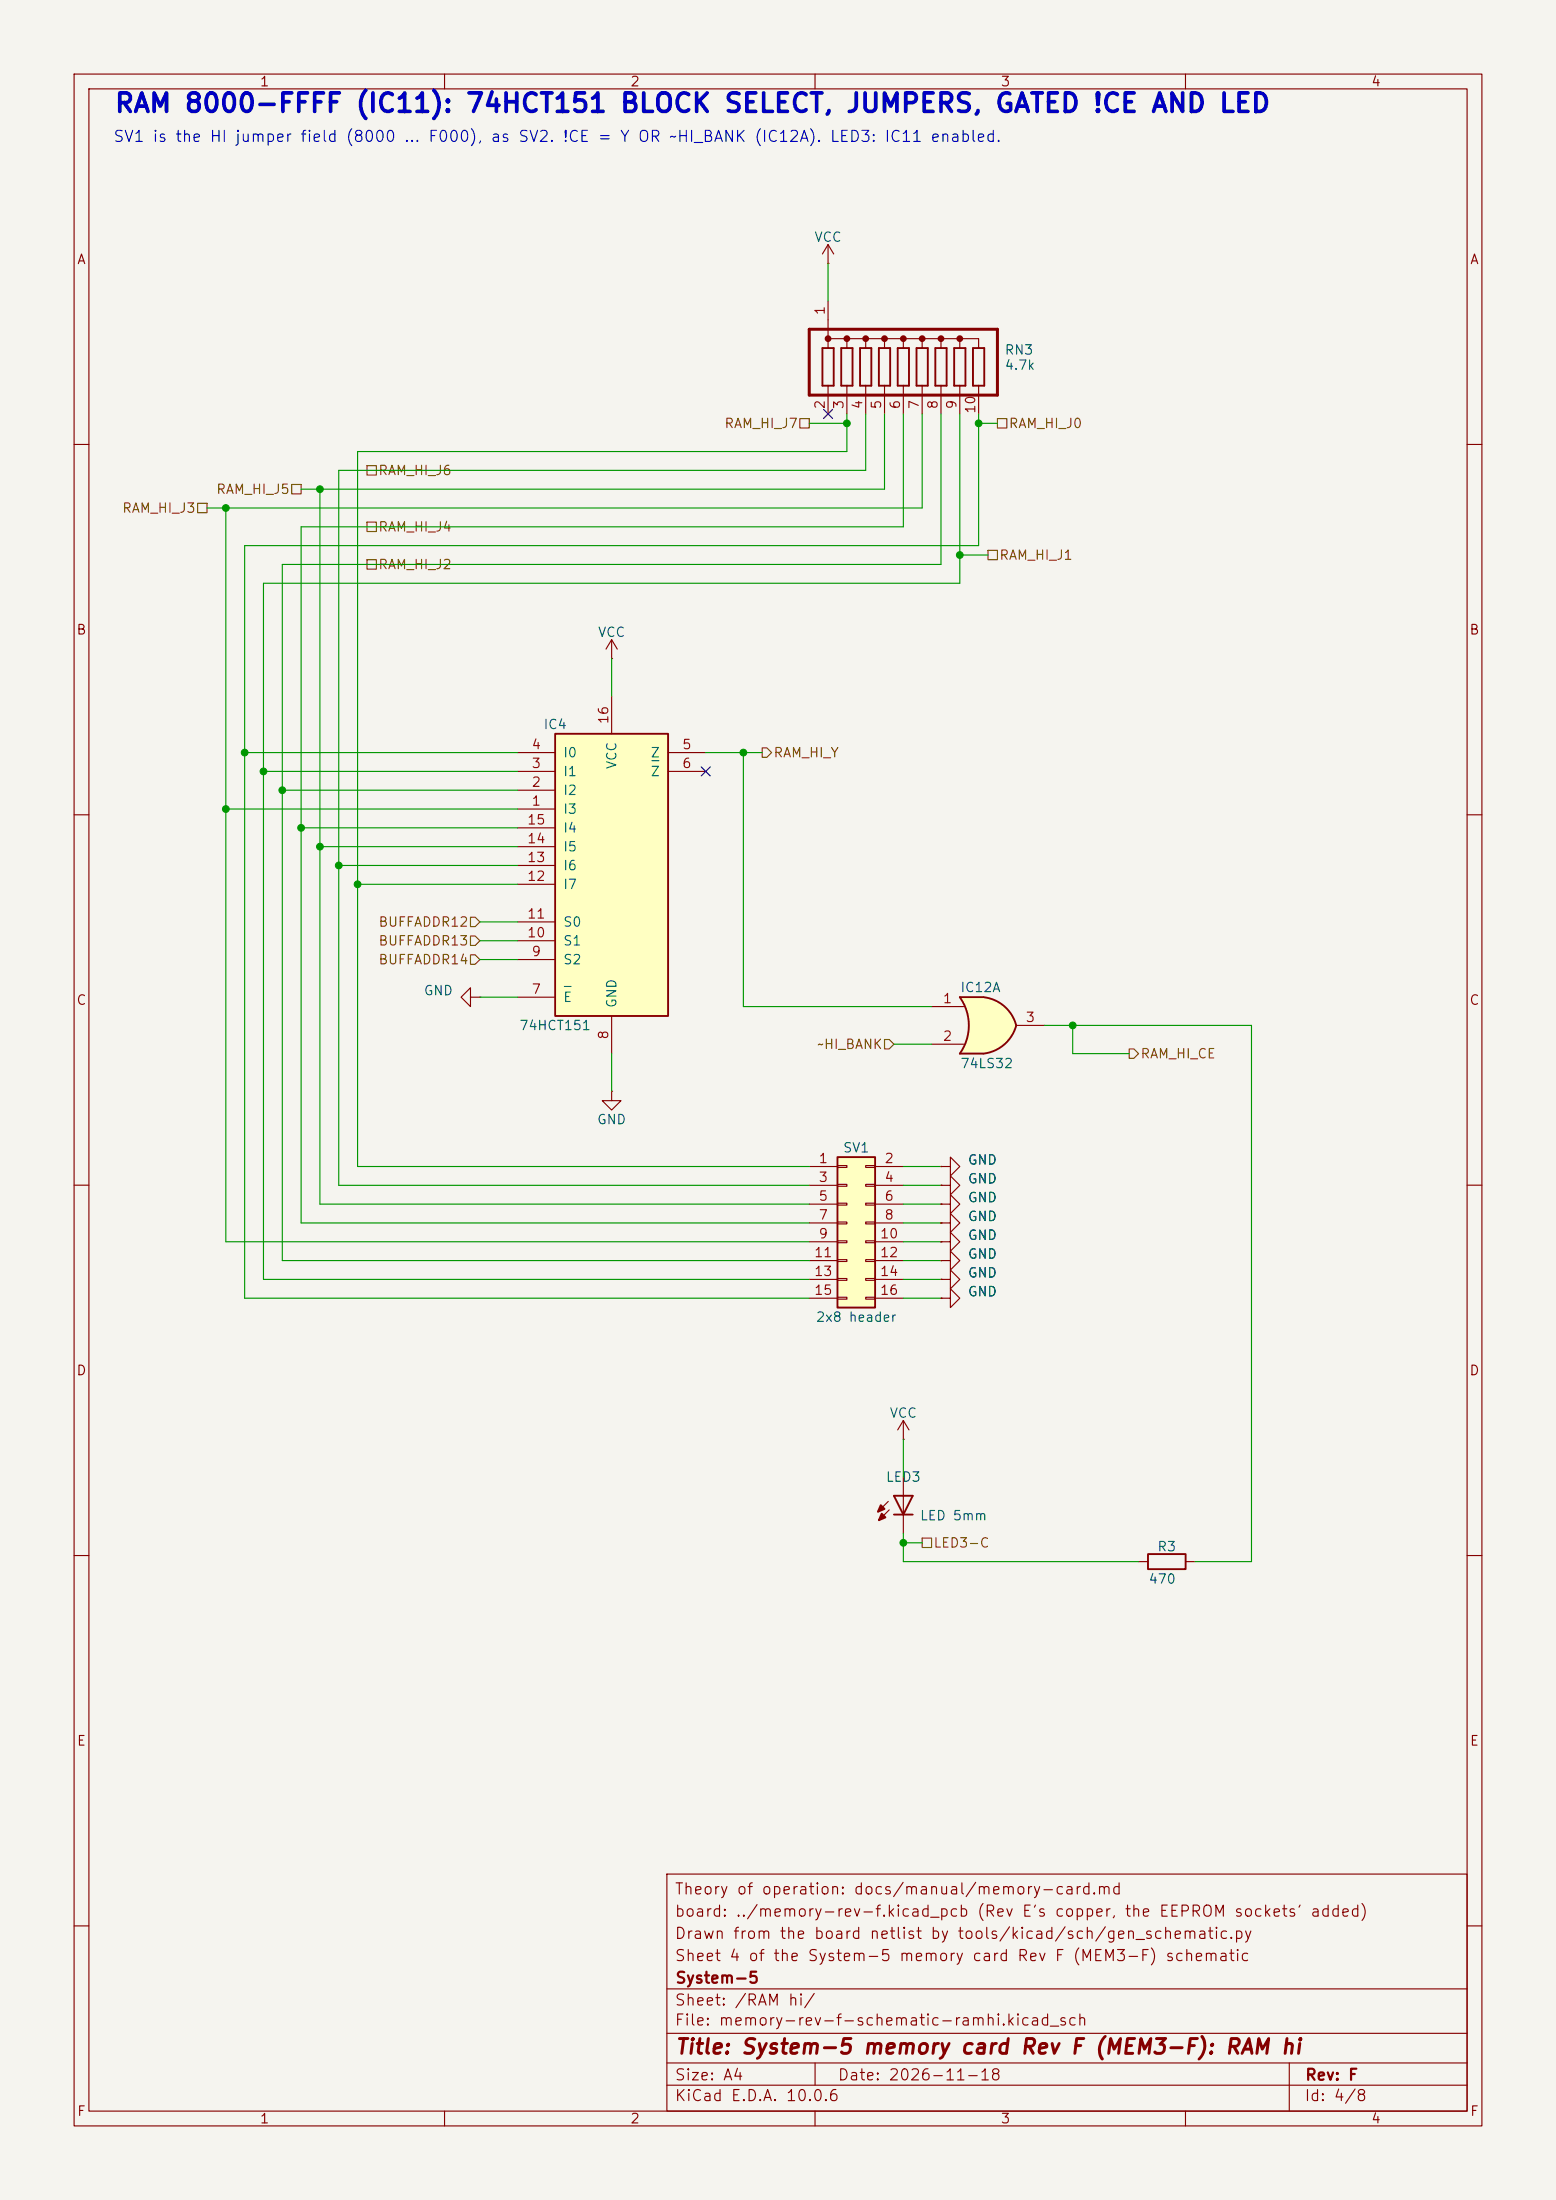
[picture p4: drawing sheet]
<svg xmlns="http://www.w3.org/2000/svg" width="210mm" height="297mm" viewBox="0 0 210 297" stroke-linecap="round" stroke-linejoin="round" font-family="sans-serif">
<path d="M0 0h210v297h-210z" fill="#f5f4ef" stroke="#f5f4ef" stroke-width=".13"/>
<g fill="none" stroke="#840000" stroke-width=".15">
<path d="M10 10h190v277h-190zM12 12h186v273h-186zM60 10v2M110 10v2M160 10v2M10 60h2M198 60h2M10 110h2M198 110h2M63.5 134.6v-1.2l-1.3 1.2 1.3 1.3v-1.3h1.3M64.8 134.6h.1M10 160h2"/>
<path d="M82.5 147.3v1.3h1.3l-1.3 1.3-1.2-1.3h1.2M82.5 147.3h.1M198 160h2M121.9 199.4v7.6M10 210h2M119.9 202.7l-1.4 1.4M120 203.8l-1.4 1.4M153.7 210.8h1.2M160 210.8h1.3M198 210h2M90 253h108v32h-108zM10 260h2"/>
<path d="M90 278.5h108M90 274.5h108M90 268.5h108M110 278.5v3M174 278.5v6.5M198 260h2M60 285v2M90 281.5h108M110 285v2M160 285v2"/>
</g>
<path d="M120.6 201.9h2.6l-1.3 2.6zM120.6 204.5h2.6M154.9 209.8h5.1v2h-5.1z" fill="none" stroke="#840000" stroke-width=".25"/>
<g fill="#840000" stroke="#840000" stroke-width=".25">
<path d="M118.9 203.2l.5 .5-.9 .4z"/>
<path d="M119 204.3l.5 .6-.9 .3z"/>
</g>
<path d="M113 156.2h5.1v20.3h-5.1z" fill="#ffffc2"/>
<path d="M113 156.2h5.1v20.3h-5.1z" fill="none" stroke="#840000" stroke-width=".25"/>
<g fill="none" stroke="#840000" stroke-width=".15">
<path d="M109.2 157.5h3.8M113 157.4h1.3v.2h-1.3zM113 159.9h1.3v.2h-1.3zM116.8 157.4h1.3v.2h-1.3zM116.8 159.9h1.3v.2h-1.3zM118.1 157.5h3.8M109.2 160h3.8M109.2 162.6h3.8M109.2 165.1h3.8M109.2 167.6h3.8M109.2 170.2h3.8M109.2 172.7h3.8"/>
<path d="M109.2 175.3h3.8M113 162.4h1.3v.3h-1.3zM113 165h1.3v.2h-1.3zM113 167.5h1.3v.3h-1.3zM113 170.1h1.3v.2h-1.3zM113 172.6h1.3v.2h-1.3zM113 175.1h1.3v.3h-1.3zM116.8 162.4h1.3v.3h-1.3zM116.8 165h1.3v.2h-1.3zM116.8 167.5h1.3v.3h-1.3zM116.8 170.1h1.3v.2h-1.3zM116.8 172.6h1.3v.2h-1.3z"/>
<path d="M116.8 175.1h1.3v.3h-1.3zM118.1 160h3.8M118.1 162.6h3.8M118.1 165.1h3.8M118.1 167.6h3.8M118.1 170.2h3.8M118.1 172.7h3.8M118.1 175.3h3.8"/>
</g>
<path d="M74.9 99.1h15.3v38.1h-15.3z" fill="#ffffc2"/>
<path d="M111 47h1.5v5.1h-1.5zM113.5 47h1.6v5.1h-1.6zM116.1 47h1.5v5.1h-1.5zM118.6 47h1.5v5.1h-1.5zM121.2 47h1.5v5.1h-1.5zM123.7 47h1.5v5.1h-1.5zM126.2 47h1.6v5.1h-1.6zM128.8 47h1.5v5.1h-1.5zM131.3 47h1.5v5.1h-1.5zM74.9 99.1h15.3v38.1h-15.3z" fill="none" stroke="#840000" stroke-width=".25"/>
<g fill="none" stroke="#840000" stroke-width=".15">
<path d="M111.8 35.6h.1M111.8 33l-.8 1.3M111.8 33l.7 1.3M111.8 33v2.6M111.8 40.6v6.4M111.8 52.1v3.8M111.8 45.7h20.3v1.3M114.3 45.7v1.3M114.3 52.1v3.8M116.8 45.7v1.3M116.8 52.1v3.8M119.4 45.7v1.3"/>
<path d="M119.4 52.1v3.8M121.9 45.7v1.3M121.9 52.1v3.8M124.5 45.7v1.3M124.5 52.1v3.8M127 45.7v1.3M127 52.1v3.8M129.5 45.7v1.3M129.5 52.1v3.8M132.1 52.1v3.8M82.5 88.9h.1M82.5 86.4v2.5"/>
<path d="M82.5 94v5.1M82.5 86.4l-.7 1.2M82.5 86.4l.8 1.2M69.8 109.2h5.1M69.8 106.7h5.1M69.8 104.1h5.1M69.8 101.6h5.1M69.8 119.4h5.1M69.8 116.8h5.1M69.8 114.3h5.1M69.8 111.8h5.1M90.2 104.1h5"/>
<path d="M90.2 101.6h5M69.8 134.6h5.1M69.8 129.5h5.1M69.8 127h5.1M69.8 124.5h5.1M82.5 137.2v5M127 157.5h1.3v-1.3l1.2 1.3-1.2 1.3v-1.3M127 157.5h.1M127 167.6h1.3v-1.2l1.2 1.2-1.2 1.3v-1.3M127 167.6h.1M127 165.1h1.3v-1.3l1.2 1.3-1.2 1.3v-1.3M127 165.1h.1"/>
<path d="M127 162.6h1.3v-1.3l1.2 1.3-1.2 1.2v-1.2M127 162.6h.1M127 160h1.3v-1.2l1.2 1.2-1.2 1.3v-1.3M127 160h.1M127 170.2h1.3v-1.3l1.2 1.3-1.2 1.3v-1.3M127 170.2h.1M127 175.3h1.3v-1.3l1.2 1.3-1.2 1.2v-1.2M127 175.3h.1M121.9 194.3h.1M121.9 191.8v2.5M121.9 191.8l-.7 1.2M121.9 191.8l.8 1.2"/>
</g>
<path d="M88 102.7h.9M76.2 133.2h.9" fill="none" stroke="#006464" stroke-width=".15"/>
<g fill="none" stroke="#840000" stroke-width=".41">
<path d="M109.2 44.5h25.4v8.8h-25.4z"/>
<circle cx="111.8" cy="45.7" r=".25"/>
<circle cx="114.3" cy="45.7" r=".25"/>
<circle cx="116.8" cy="45.7" r=".25"/>
<circle cx="119.4" cy="45.7" r=".25"/>
<circle cx="121.9" cy="45.7" r=".25"/>
<circle cx="124.5" cy="45.7" r=".25"/>
<circle cx="127" cy="45.7" r=".25"/>
<circle cx="129.5" cy="45.7" r=".25"/>
</g>
<path d="M129.5 134.6h3.2M129.5 142.2h3.2" fill="none" stroke="#ffffc2" stroke-width=".13"/>
<g fill="#ffffc2" stroke="#ffffc2" stroke-width=".13">
<path d="M132.1 137.1l5.1 1.3a5.2 5.2 0 0 1-4.5 3.8z"/>
<path d="M132.7 134.6a5.1 5.1 0 0 1 4.5 3.8l-5 1.3z"/>
</g>
<path d="M129.5 134.6h3.2v7.6h-3.2a6.7 6.7 0 0 0 0-7.6z" fill="#ffffc2"/>
<path d="M132.7 134.6h-3.2a6.6 6.6 0 0 1 0 7.6h3.2M132.7 134.6a5.2 5.2 0 0 1 4.5 3.8 5.2 5.2 0 0 1-4.5 3.8" fill="none" stroke="#840000" stroke-width=".25"/>
<path d="M125.7 135.9h4.3M137.2 138.4h3.8M125.7 141h4.3M127 157.5h.1M127 172.7h1.3v-1.2l1.2 1.2-1.2 1.3v-1.3M127 172.7h.1M127 167.6h.1M127 165.1h.1M127 162.6h.1M127 160h.1M127 170.2h.1M127 175.3h.1" fill="none" stroke="#840000" stroke-width=".15"/>
<g fill="none" stroke="#725600" stroke-width=".15">
<path d="M107.9 56.5h1.3v1.3h-1.3zM134.6 56.5h1.3v1.3h-1.3zM26.7 67.9h1.2v1.3h-1.2zM39.4 65.4h1.2v1.3h-1.2zM49.5 62.9h1.3v1.2h-1.3zM49.5 70.5h1.3v1.3h-1.3zM49.5 75.6h1.3v1.2h-1.3zM133.3 74.3h1.3v1.3h-1.3zM102.9 101h.6l.6 .6-.6 .6h-.6zM63.5 126.4h.6l.7 .6-.7 .6h-.6zM63.5 128.9h.6l.7 .6-.7 .7h-.6zM63.5 123.8h.6l.7 .7-.7 .6h-.6z"/>
<path d="M119.4 140.3h.6l.6 .7-.6 .6h-.6zM152.4 141.6h.6l.7 .6-.7 .7h-.6zM124.5 207.6h1.2v1.3h-1.2z"/>
</g>
<g fill="none" stroke="#009600" stroke-width=".15">
<path d="M111.8 35.6v5M109.2 57.2h5.1M114.3 55.9v5.1h-66v96.5h60.9M116.8 55.9v7.6h-71.1v96.5h63.5M119.4 55.9v10.1h-78.8M121.9 55.9v15.2h-81.3v94h68.6M124.5 55.9v12.7h-96.6M127 55.9v20.3h-88.9v94h71.1M129.5 55.9v22.8h-93.9v94h73.6M132.1 55.9v17.8h-99.1v101.6h76.2M132.1 57.2h2.5M30.5 68.6v99h78.7"/>
<path d="M43.2 66v96.6h66M129.5 74.9h3.8M82.5 88.9v5.1M30.5 109.2h39.3M33 101.6h36.8M35.6 104.1h34.2M38.1 106.7h31.7M40.6 111.8h29.2M43.2 114.3h26.6M45.7 116.8h24.1M48.3 119.4h21.5M95.2 101.6h7.7"/>
<path d="M100.3 101.6v34.3h25.4M64.8 127h5M64.8 124.5h5M64.8 129.5h5M64.8 134.6h5M141 138.4h27.9v72.4h-7.6M144.8 138.4v3.8h7.6M82.5 142.2v5.1M120.6 141h5.1M121.9 157.5h5.1M121.9 175.3h5.1M121.9 160h5.1"/>
<path d="M121.9 170.2h5.1M121.9 167.6h5.1M121.9 165.1h5.1M121.9 162.6h5.1M121.9 172.7h5.1M121.9 194.3v5.1M121.9 207v3.8h31.8M121.9 208.3h2.6"/>
</g>
<path d="M111.2 55.3l1.2 1.2M112.4 55.3l-1.2 1.2M94.6 103.5l1.3 1.2M95.9 103.5l-1.3 1.2" fill="none" stroke="#000084" stroke-width=".15"/>
<g fill="#009600" stroke="#009600" stroke-width=".13">
<circle cx="35.6" cy="104.1" r=".46"/>
<circle cx="33" cy="101.6" r=".46"/>
<circle cx="38.1" cy="106.7" r=".46"/>
<circle cx="40.6" cy="111.8" r=".46"/>
<circle cx="43.2" cy="114.3" r=".46"/>
<circle cx="45.7" cy="116.8" r=".46"/>
<circle cx="48.3" cy="119.4" r=".46"/>
<circle cx="144.8" cy="138.4" r=".46"/>
<circle cx="121.9" cy="208.3" r=".46"/>
<circle cx="43.2" cy="66" r=".46"/>
<circle cx="30.5" cy="68.6" r=".46"/>
<circle cx="114.3" cy="57.2" r=".46"/>
<circle cx="132.1" cy="57.2" r=".46"/>
<circle cx="129.5" cy="74.9" r=".46"/>
<circle cx="100.3" cy="101.6" r=".46"/>
<circle cx="30.5" cy="109.2" r=".46"/>
</g>
<text font-size="2.5" fill="#0000c2" x="15.3" y="15.8">RAM 8000-FFFF (IC11): 74HCT151 BLOCK SELECT, JUMPERS, GATED !CE AND LED</text>
<text font-size="2" fill="#840000" x="91" y="277.8">Title: System-5 memory card Rev F (MEM3-F): RAM hi</text>
<text font-size="1.5" fill="#0000c2" x="15.2" y="19.5">SV1 is the HI jumper field (8000 ... F000), as SV2. !CE = Y OR ~HI_BANK (IC12A). LED3: IC11 enabled.</text>
<g font-size="1.5" fill="#840000">
<text x="91" y="256.1">Theory of operation: docs/manual/memory-card.md</text>
<text x="91" y="262.1">Drawn from the board netlist by tools/kicad/sch/gen_schematic.py</text>
<text x="91" y="259.1">board: ../memory-rev-f.kicad_pcb (Rev E's copper, the EEPROM sockets' added)</text>
<text x="91" y="265.1">Sheet 4 of the System-5 memory card Rev F (MEM3-F) schematic</text>
<text x="91.1" y="268.1">System-5</text>
<text x="91" y="273.8">File: memory-rev-f-schematic-ramhi.kicad_sch</text>
<text x="91" y="271.1">Sheet: /RAM hi/</text>
<text x="91" y="281.2">Size: A4</text>
<text x="113" y="281.2">Date: 2026-11-18</text>
<text x="176.1" y="281.2">Rev: F</text>
<text x="91" y="284">KiCad E.D.A. 10.0.6</text>
<text x="176" y="284">Id: 4/8</text>
</g>
<g font-size="1.3" fill="#840000">
<text x="35" y="12">1</text>
<text x="85" y="12">2</text>
<text x="135" y="12">3</text>
<text x="185" y="12">4</text>
<text x="10.3" y="36">A</text>
<text x="198.3" y="36">A</text>
<text x="10.2" y="86">B</text>
<text x="198.2" y="86">B</text>
<text x="10.2" y="136">C</text>
<text x="198.2" y="136">C</text>
<text x="10.2" y="186">D</text>
<text x="198.2" y="186">D</text>
<text x="10.3" y="236">E</text>
<text x="198.3" y="236">E</text>
<text x="10.3" y="286">F</text>
<text x="35" y="287">1</text>
<text x="85" y="287">2</text>
<text x="135" y="287">3</text>
<text x="185" y="287">4</text>
<text x="198.3" y="286">F</text>
</g>
<g font-size="1.3" fill="#006464">
<text x="109.8" y="33">VCC</text>
<text x="135.5" y="48.2">RN3</text>
<text x="135.5" y="50.2">4.7k</text>
<text x="80.6" y="86.3">VCC</text>
<text x="73.3" y="98.8">IC4</text>
<text x="75.9" y="107.6">I2</text>
<text x="75.9" y="105.1">I1</text>
<text x="75.9" y="102.6">I0</text>
<text x="83.5" y="103.9" transform="rotate(-90 83.5 103.9)">VCC</text>
<text x="87.7" y="102.6">Z</text>
<text x="87.7" y="105.1">Z</text>
<text x="75.9" y="110.2">I3</text>
<text x="75.9" y="112.7">I4</text>
<text x="75.9" y="117.8">I6</text>
<text x="75.9" y="115.3">I5</text>
<text x="75.9" y="125.4">S0</text>
<text x="75.9" y="120.3">I7</text>
<text x="75.9" y="130.5">S2</text>
<text x="75.9" y="128">S1</text>
<text x="57.1" y="134.7">GND</text>
<text x="75.9" y="135.6">E</text>
<text x="83.5" y="136.2" transform="rotate(-90 83.5 136.2)">GND</text>
<text x="129.5" y="134.3">IC12A</text>
<text x="70" y="139.4">74HCT151</text>
<text x="129.5" y="144.5">74LS32</text>
<text x="80.5" y="152.1">GND</text>
<text x="113.7" y="155.9">SV1</text>
<text x="130.5" y="160.1">GND</text>
<text x="130.5" y="157.5">GND</text>
<text x="130.5" y="167.7">GND</text>
<text x="130.5" y="165.2">GND</text>
<text x="130.5" y="162.6">GND</text>
<text x="130.5" y="170.2">GND</text>
<text x="130.5" y="172.8">GND</text>
<text x="110" y="178.8">2x8 header</text>
<text x="130.5" y="175.3">GND</text>
<text x="120" y="191.7">VCC</text>
<text x="119.5" y="200.4">LED3</text>
<text x="124.1" y="205.6">LED 5mm</text>
<text x="156.1" y="209.8">R3</text>
<text x="154.9" y="214.1">470</text>
</g>
<g font-size="1.3" fill="#a90000">
<text x="111.6" y="42.6" transform="rotate(-90 111.6 42.6)">1</text>
<text x="111.6" y="55.3" transform="rotate(-90 111.6 55.3)">2</text>
<text x="114.2" y="55.3" transform="rotate(-90 114.2 55.3)">3</text>
<text x="116.7" y="55.3" transform="rotate(-90 116.7 55.3)">4</text>
<text x="119.2" y="55.3" transform="rotate(-90 119.2 55.3)">5</text>
<text x="121.8" y="55.3" transform="rotate(-90 121.8 55.3)">6</text>
<text x="124.3" y="55.3" transform="rotate(-90 124.3 55.3)">7</text>
<text x="126.9" y="55.3" transform="rotate(-90 126.9 55.3)">8</text>
<text x="129.4" y="55.3" transform="rotate(-90 129.4 55.3)">9</text>
<text x="131.9" y="55.9" transform="rotate(-90 131.9 55.9)">10</text>
<text x="71.7" y="101.5">4</text>
<text x="82.4" y="97.9" transform="rotate(-90 82.4 97.9)">16</text>
<text x="92" y="101.5">5</text>
<text x="71.7" y="106.5">2</text>
<text x="71.7" y="104">3</text>
<text x="92" y="104">6</text>
<text x="71.1" y="111.6">15</text>
<text x="71.7" y="109.1">1</text>
<text x="71.1" y="119.2">12</text>
<text x="71.1" y="116.7">13</text>
<text x="71.1" y="114.2">14</text>
<text x="71.1" y="124.3">11</text>
<text x="71.1" y="126.9">10</text>
<text x="71.7" y="129.4">9</text>
<text x="71.7" y="134.5">7</text>
<text x="127.2" y="135.8">1</text>
<text x="82.4" y="140.4" transform="rotate(-90 82.4 140.4)">8</text>
<text x="127.2" y="140.8">2</text>
<text x="138.3" y="138.3">3</text>
<text x="110.4" y="157.3">1</text>
<text x="110.4" y="159.9">3</text>
<text x="119.3" y="157.3">2</text>
<text x="119.3" y="159.9">4</text>
<text x="110.4" y="162.4">5</text>
<text x="110.4" y="165">7</text>
<text x="110.4" y="167.5">9</text>
<text x="118.7" y="167.5">10</text>
<text x="119.3" y="162.4">6</text>
<text x="119.3" y="165">8</text>
<text x="109.8" y="170">11</text>
<text x="109.8" y="172.6">13</text>
<text x="118.7" y="170">12</text>
<text x="118.7" y="172.6">14</text>
<text x="109.8" y="175.1">15</text>
<text x="118.7" y="175.1">16</text>
</g>
<g font-size="1.3" fill="#725600">
<text x="97.7" y="58.1">RAM_HI_J7</text>
<text x="136.1" y="58.1">RAM_HI_J0</text>
<text x="51" y="64.5">RAM_HI_J6</text>
<text x="16.4" y="69.5">RAM_HI_J3</text>
<text x="29.1" y="67">RAM_HI_J5</text>
<text x="51" y="72.1">RAM_HI_J4</text>
<text x="51" y="77.2">RAM_HI_J2</text>
<text x="134.8" y="75.9">RAM_HI_J1</text>
<text x="104.3" y="102.6">RAM_HI_Y</text>
<text x="51" y="125.4">BUFFADDR12</text>
<text x="51" y="128">BUFFADDR13</text>
<text x="51" y="130.5">BUFFADDR14</text>
<text x="110.2" y="141.9">~HI_BANK</text>
<text x="153.8" y="143.2">RAM_HI_CE</text>
<text x="125.9" y="209.2">LED3-C</text>
</g>
</svg>
